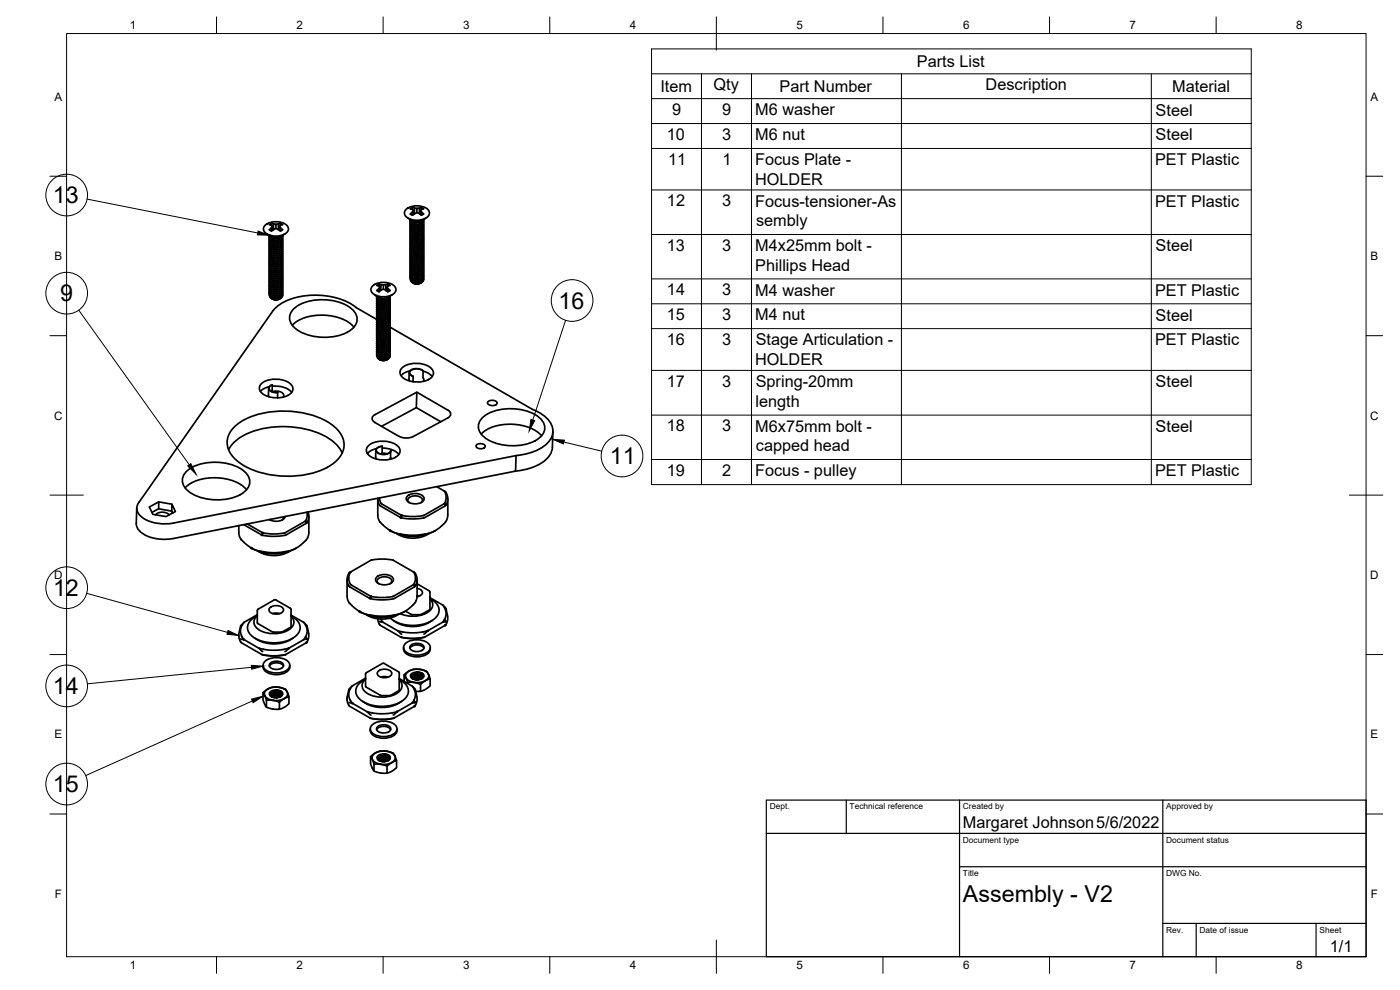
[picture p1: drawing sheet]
<svg xmlns="http://www.w3.org/2000/svg" width="420mm" height="297mm" viewBox="0 0 420 297" stroke-linecap="round" stroke-linejoin="round" font-family="sans-serif">
<!-- layer: Visible -->
<g fill="none" stroke="#000" stroke-width=".51">
<path d="M79.6 67.5a5.2 5.2 0 0 1 6.8 .5 1.82 1.82 0 0 1-1.5 2.5 5.2 5.2 0 0 1-5.6-1.1 1.42 1.42 0 0 1 .3-1.9zM80.2 70.2a3.9 3.9 0 0 0 5.3 0M80.8 70.6l.2 .4zM81.4 67.6l.3 .3M81.4 68.4l-.6 .5 .7 .4M81.5 67l.1 .8M81.7 67.9l.1 1.1M81.7 67.9l-.3 .5 .1 .9M82 79.5h1.4M82 79h1.4M82 78.4h1.4M82 77.8h1.4"/>
<path d="M82 77.2h1.4M82 76.7h1.4M82 76.1h1.4M82 75.5h1.4M82 75h1.4M82 74.4h1.4M82 73.8h1.4M82 73.2h1.4M82 72.7h1.4M82 72.1h1.4M82 71.5l.7 .1M82.1 67.2l-.1 1.7-.2-.5"/>
<path d="M82.8 67.3v1.3M82.8 67.3h-.2a1.58 1.58 0 0 0-1.8 .1l.6 .2M82.8 68.6l-.7 .2-.6 .5M83.5 67.2l.1 1.7 .3-.5M83.5 67.2l.7-.2 .6 .4-.9 .5M83.5 67.2l-.7 .1M83.9 67.9l.3 .5M83.9 67.9l-.1 1.1M84.1 67v.8M84.2 68.4l-.1 .9M84.2 68.4l.6 .5-.6 .4-1.4-.7M84.8 79.7v.5l-.3 .5-1.5 .5-1.7-.3-.5-.5 .1-.4"/>
<path d="M84.8 79.1v.6l-.3 .4-1.5 .6-1.7-.4-.4-.3v-.6M84.8 78.6v.5l-.3 .4-1.5 .6-1.7-.3-.5-.5 .1-.4M84.8 78v.5l-.3 .5-1.5 .5-1.7-.3-.5-.5 .1-.4M84.8 77.4v.5l-.3 .5-1.5 .6-1.7-.4-.4-.4v-.5M84.8 76.8v.6l-.3 .4-1.5 .6-1.7-.4-.5-.4 .1-.5M84.8 76.3v.5l-.3 .4-1.5 .6-1.7-.3-.4-.4v-.5M84.8 75.7v.5l-.3 .5-1.5 .5-1.7-.3-.4-.4v-.5M84.8 75.1v.6l-.3 .4-1.5 .6-1.2-.1-.6-.3-.4-.5 .1-.4M84.8 74.6v.5l-.3 .4-1.5 .6-1.7-.3-.4-.4v-.5M84.8 74v.5l-.3 .5-1.5 .5-1.7-.3-.4-.4v-.5M84.8 73.4v.5l-.3 .5-1.5 .6-1.7-.4-.4-.4v-.5M84.8 72.8v.6l-.3 .4-1.5 .6-1.7-.4-.4-.3v-.6"/>
<path d="M84.8 72.3v.5l-.3 .4-1.5 .6-1.2-.1-.6-.3-.4-.4 .1-.4M84.8 71.7v.5l-.3 .5-1.5 .5-1.7-.3-.4-.4v-.5M84.8 71.1v.6l-.3 .4-1.5 .6-1.2-.1-.6-.3-.4-.5 .1-.4M84.8 70.6l-.4 1-1.4 .5-1.7-.3-.4-.5v-.4M84.8 70.6a2.81 2.81 0 0 1-3.5 .7l-.5-.7M84.8 70.8l-.1 .5-.5 .5-1.4 .4-1.5-.3-.4-.4-.1-.4M84.8 71.4l-.1 .5-.5 .5-1.5 .4-1.4-.4-.4-.3-.1-.4M84.8 72l-.1 .5-.5 .4-1.5 .4-1.4-.3-.4-.3-.1-.5M84.8 72.6l-.1 .5-.5 .4-1.5 .4-1.4-.3-.4-.4-.1-.4M84.8 73.1l-.1 .5-.5 .5-1.5 .4-1.4-.3-.4-.4-.1-.4M84.8 73.7l-.5 .8-1.5 .5-1.3-.2-.6-.4-.1-.5M84.8 74.2l-.5 .9-1.5 .5-1.3-.2-.6-.4-.1-.5"/>
<path d="M84.8 74.8l-.5 .9-1.5 .5-1.3-.2-.6-.5-.1-.4M84.8 75.4l-.5 .8-1.5 .6-1.3-.3-.6-.4-.1-.4M84.8 76l-.5 .8-1.5 .5-1.3-.2-.6-.4-.1-.5M84.8 76.5l-.5 .9-1.5 .5-1.3-.2-.6-.5-.1-.4M84.8 77.2l-.1 .4-.5 .5-1.4 .4-1.3-.3-.6-.4-.1-.4M84.8 77.7l-.5 .8-1.5 .5-1.3-.2-.6-.4-.1-.5M84.8 78.2l-.5 .9-1.5 .5-1.3-.2-.6-.4-.1-.5M84.8 78.8l-.5 .9-1.5 .5-1.3-.2-.6-.5-.1-.4M84.8 79.4l-.5 .8-1.5 .6-1.3-.3-.6-.4-.1-.4M84.8 72.5v.1M84.8 77.1v.1M84.8 80h.1"/>
<path d="M121.9 62.8a5.2 5.2 0 0 1 6.8 .4 1.82 1.82 0 0 1-1.5 2.5 5.2 5.2 0 0 1-5.6-1.1 1.42 1.42 0 0 1 .3-1.8zM122.5 65.5a3.7 3.7 0 0 0 4 .7M123.1 65.9l.2 .3M123.1 65.9l.4 .6 1 .3M123.7 63.7l-.6 .5 .7 .4M123.7 62.8l.3 .4M123.7 63.7l.1 .9M123.8 62.3l.1 .7M123.8 62.3l-.7 .4 .6 .2M123.8 62.3l.6 .2M124 63.2l.1 1.1M124 63.2l-.3 .4"/>
<path d="M124.3 79.9h1.4M124.3 79.4h1.4M124.3 78.8h1.4M124.3 78.2h1.4M124.3 77.6h1.4M124.3 77.1h1.4M124.3 76.5h1.4M124.3 75.9h1.4M124.3 75.4h1.4M124.3 74.8h1.4M124.3 74.2h1.4M124.3 73.6h1.4"/>
<path d="M124.3 73.1h1.4M124.3 72.5h1.4M124.3 71.9h1.4M124.3 71.4h1.4M124.3 70.8h1.4M124.3 70.2h1.4M124.3 69.6h1.4M124.3 69.1h1.4M124.3 68.5h1.4M124.3 67.9h1.4M124.3 67.4h1.4M124.3 66.8l.7 .1"/>
<path d="M125.1 62.6v1.2M125.1 62.5l-.7-.1-.1 1.7-.2-.5M125.1 63.8l-.7 .2-.6 .6M125.8 62.4l.1 1.7 .3-.5M125.8 62.5l.7-.2-.1 .7M125.8 62.4l-.7 .1M126.5 62.3l.6 .4-.6 .2M126.5 63.6l-.3-.4-.1 1.1M126.5 63.7v.9l-1.4-.8M126.5 62.8l-.3 .4M126.5 63.7l.6 .5-.6 .4M127.1 79.5v.5l-.3 .5-1.6 .6-1.7-.4-.4-.5 .1-.4"/>
<path d="M127.1 79v.4l-.3 .5-1.6 .6-1.7-.4-.4-.5 .1-.4M127.1 78.4l-.1 .6-.3 .4-1.4 .5-1.8-.3-.4-.5 .1-.4M127.1 77.8v.4l-.3 .6-1.6 .6-1.7-.4-.4-.5 .1-.4M127.1 77.2l-.1 .7-.3 .4-1.5 .5-1.7-.4-.4-.5 .1-.4M127.1 76.7v.4l-.3 .5-1.6 .6-1.7-.3-.4-.5 .1-.5M127.1 76.1v.4l-.3 .6-1.6 .5-1.7-.3-.4-.5 .1-.4M127.1 75.5v.5l-.3 .5-1.6 .6-1.7-.4-.4-.5 .1-.4M127.1 75l-.1 .6-.3 .4-1.5 .5-1.7-.4-.4-.5 .1-.4M127.1 74.4v.4l-.3 .6-1.6 .5-1.7-.3-.4-.5 .1-.4M127.1 73.8l-.1 .7-.3 .4-1.5 .5-1.7-.4-.4-.5 .1-.4M127.1 73.2v.5l-.3 .5-1.6 .6-1.7-.4-.4-.5 .1-.4M127.1 72.7l-.1 .6-.3 .4-1.5 .5-1.7-.3-.4-.6 .1-.4"/>
<path d="M127.1 72.1l-.3 .9-1.6 .6-1.7-.3-.4-.5 .1-.4M127.1 71.5l-.3 .9-1.6 .7-1.7-.4-.4-.5 .1-.4M127.1 71l-.3 .9-1.6 .6-1.7-.4-.4-.5 .1-.4M127.1 70.4l-.1 .6-.3 .4-1.5 .5-1.7-.3-.4-.5 .1-.4M127.1 69.8l-.3 .9-1.6 .7-1.7-.4-.4-.5 .1-.4M127.1 69.2l-.1 .7-.3 .4-1.5 .5-1.7-.4-.4-.5 .1-.4M127.1 68.7l-.3 .9-1.6 .6-1.7-.3-.4-.6 .1-.4M127.1 68.1l-.3 .9-1.6 .6-1.7-.3-.4-.5 .1-.4M127.1 67.5l-.3 .9-1.6 .7-1.7-.4-.3-.4v-.5M127.1 67v.5l-.4 .5-1.5 .5-1.7-.4-.4-.5 .1-.4M127.1 66.4l-.3 .9-1.6 .6-1.7-.3-.3-.4v-.5M127.1 65.9l-.1 .6-.4 .4-1.4 .5-1.7-.4-.3-.4v-.5"/>
<path d="M127.1 65.8a2.23 2.23 0 0 1-2.6 1M127.1 66.1l-.2 .6-.5 .4-1.1 .3-1.6-.2-.5-.5-.1-.4M127.1 66.6l-.4 .9-1.4 .5-1.6-.3-.4-.3-.2-.5M127.1 67.2l-.4 .9-1.4 .5-1.6-.3-.4-.3-.2-.5M127.1 67.8l-.4 .9-1.4 .4-1.6-.2-.4-.4-.2-.4M127.1 68.4l-.4 .8-1.4 .5-1.6-.2-.5-.5-.1-.4M127.1 68.9l-.4 .9-1.4 .5-1.6-.3-.5-.5-.1-.3M127.1 69.5l-.4 .9-1.4 .5-1.6-.3-.5-.5-.1-.3M127.1 70.1l-.4 .8-1.4 .5-1.6-.2-.5-.5-.1-.4M127.1 70.7l-.4 .8-1.4 .5-1.6-.3-.4-.3-.2-.5M127.1 71.2l-.4 .9-1.4 .5-1.6-.3-.4-.3-.2-.5M127.1 71.8l-.4 .9-1.4 .4-1.6-.2-.4-.4-.2-.4"/>
<path d="M127.1 72.4l-.4 .8-1.4 .5-1.6-.2-.5-.5-.1-.4M127.1 72.9l-.4 .9-1.4 .5-1.6-.3-.5-.5-.1-.3M127.1 73.6l-.4 .8-1.4 .5-1.6-.3-.5-.5-.1-.3M127.1 74.1l-.4 .8-1.4 .5-1.6-.2-.5-.5-.1-.4M127.1 74.6l-.4 .9-1.4 .5-1.6-.3-.4-.3-.2-.5M127.1 75.2l-.4 .9-1.4 .5-1.6-.3-.4-.3-.2-.5M127.1 75.8l-.4 .9-1.4 .4-1.6-.2-.4-.4-.2-.4M127.1 76.4l-.4 .8-1.4 .5-1.6-.2-.5-.5-.1-.4M127.1 76.9l-.4 .9-1.4 .5-1.6-.3-.5-.5-.1-.3M127.1 77.5l-.4 .9-1.4 .5-1.6-.3-.5-.5-.1-.3M127.1 78.1l-.2 .6-.4 .4-1.6 .3-1.2-.2-.4-.4-.2-.5M127.1 78.6l-.4 .9-1.4 .5-1.6-.3-.4-.3-.2-.5"/>
<path d="M127.1 79.2l-.2 .6-.4 .4-1.5 .4-1.3-.3-.4-.3-.2-.5M127.1 79.8l-.2 .6-.4 .4-1.5 .4-1.3-.3-.5-.5-.1-.3M127.1 66.1h.1M127.1 70.6v.1M127.1 73.5v.1M127.1 78.1h.1M127.8 65.5l-1.3 .7M80.9 88.7l.1 .4 .4 .4 1.4 .3M81.4 89.5l.3 .1M81.7 89.7l.9 .2M82 89.2h1.4M82 88.7h1.4"/>
<path d="M82 88.1h1.4M82 87.5h1.4M82 87h1.4M82 86.4h1.4M82 85.8h1.4M82 85.2h1.4M82 84.7h1.4M82 84.1h1.4M82 83.5h1.4M82 83h1.4M82 82.4h1.4M82 81.8h1.4"/>
<path d="M82 81.2h1.4M82 80.7h1.4M82 80.1h1.4M82 93.1l-40.3 57.6a3.2 3.2 0 0 0 1.6 5 13.2 13.2 0 0 0 8.8 1.2M82 93.1a16.7 16.7 0 0 1 13.1-4.5 19.8 19.8 0 0 1 11.8 3.7l6.2 3.6M83.9 89.6l-.9 .3-1.3-.2M84.1 89.6l-1.5 .3 1-.1M84.2 89.5l-1.4 .4-1.1-.3M84.2 89.5l-1.4 .3M84.8 87.7v.4l-.3 .6-1.5 .5-1.7-.2-.4-.5v-.5M84.8 87.1v.6l-.3 .4-1.5 .6-1.7-.4-.5-.4 .1-.5M84.8 86.6v.5l-.3 .4-1.5 .6-1.7-.3-.5-.5 .1-.4"/>
<path d="M84.8 86v.5l-.3 .5-1.5 .5-1.7-.3-.5-.5 .1-.4M84.8 85.4v.5l-.3 .5-1.5 .6-1.7-.4-.5-.4 .1-.5M84.8 84.8v.6l-.3 .4-1.5 .6-1.7-.4-.5-.4 .1-.5M84.8 84.3v.5l-.3 .4-1.5 .6-1.7-.3-.5-.5 .1-.4M84.8 83.7v.5l-.3 .5-1.5 .5-1.7-.3-.5-.5 .1-.4M84.8 83.1v.6l-.3 .4-1.5 .6-1.7-.4-.5-.4 .1-.5M84.8 82.6v.5l-.3 .4-1.5 .6-1.7-.3-.5-.5 .1-.4M84.8 82v.5l-.3 .5-1.5 .5-1.7-.3-.5-.5 .1-.4M84.8 81.4v.5l-.3 .5-1.5 .6-1.7-.4-.5-.4 .1-.5M84.8 80.8v.6l-.3 .4-1.5 .6-1.7-.4-.5-.4 .1-.5M84.8 80.3v.5l-.3 .4-1.5 .6-1.6-.3-.6-.5 .1-.4M84.8 88.3v.5l-.5 .6-1.5 .4"/>
<path d="M84.8 80l-.1 .5-.5 .4-1.4 .4-1.3-.2-.6-.4-.1-.5M84.8 80.5l-.5 .9-1.5 .5-1.3-.2-.6-.5-.1-.4M84.8 81.1l-.4 .8-1.6 .6-1.3-.3-.6-.4-.1-.4M84.8 81.7l-.5 .8-1.5 .5-1.3-.2-.6-.4-.1-.5M84.8 82.2l-.4 .9-1.6 .5-1.3-.2-.6-.4-.1-.5M84.8 82.8l-.5 .9-1.5 .5-1.3-.2-.6-.5-.1-.4M84.8 83.4l-.5 .9-1.5 .5-1.3-.3-.6-.4-.1-.4M84.8 84l-.4 .8-1.6 .5-1.3-.2-.6-.4-.1-.5M84.8 84.6l-.1 .5-.5 .4-1.4 .4-1.6-.4-.4-.7M84.8 85.1l-.4 .8-1.6 .6-1.6-.4-.4-.7M84.8 85.7l-.4 .8-1.6 .5-1.6-.3-.4-.8M84.8 86.2l-.4 .9-1.6 .5-1.6-.4-.4-.7"/>
<path d="M84.8 86.8l-.4 .8-1.6 .6-1.3-.2-.6-.5-.1-.4M84.8 87.4l-.4 .8-1.6 .6-1.3-.3-.6-.4-.1-.4M84.8 88l-.4 .8-1.6 .5-1.3-.2-.6-.4-.1-.5M84.8 88.5l-.1 .6-.5 .4M84.8 84.5v.1M87.7 97.6a13.8 13.8 0 0 1 12.8-2.6l2 .6 1.8 .9 1.9 1.7M88.1 92.7a14.4 14.4 0 0 1 12.8-2.3 7.5 7.5 0 0 1 6.3 5 4.5 4.5 0 0 1-3 4.3 16.1 16.1 0 0 1-15.3-.9 3.7 3.7 0 0 1-.8-6.1zM111.9 85.7a5.2 5.2 0 0 1 6.7 .5 1.82 1.82 0 0 1-1.5 2.5 5.2 5.2 0 0 1-5.6-1.1 1.42 1.42 0 0 1 .4-1.9zM112.4 88.4a3.7 3.7 0 0 0 4.1 .7M113.1 88.8l.6 .8a2.86 2.86 0 0 0 3.4-.8l-.1 .5-.5 .6-1.4 .4-1.6-.3-.4-.4v-.5M113.1 90.5h.1M113.1 95v.1"/>
<path d="M113.1 97.9h.1M113.1 88.8l.1 .4M113.1 88.8l.2 .4M113.7 86.6v.9M113.7 85.2l.1 .8M113.7 85.2l-.6 .4 .6 .2 .3 .3M113.7 85.3l.7 .1M114 86.2l.1 1M114 86.1l-.9 1.1 .6 .4M114.2 99.5h1.4M114.2 98.9h1.4M114.2 98.3h1.4"/>
<path d="M114.2 97.8h1.4M114.2 97.2h1.4M114.2 96.6h1.4M114.2 96h1.4M114.2 95.5h1.4M114.2 94.9h1.4M114.2 94.3h1.4M114.2 93.8h1.4M114.2 93.2h1.4M114.2 92.6h1.4M114.2 92h1.4M114.2 91.5h1.4"/>
<path d="M114.2 90.9h1.4M114.2 90.3h1.4M114.2 89.8h.7M114.4 87l-.7 .6M115.1 85.5l-.7-.1-.1 1.7-.3-.5M115.1 86.8l-.7 .2M115.8 85.4v1.7l.3-.5M115.8 85.4l.6-.1-.1 .7M115.8 85.4l-.7 .1v1.3M116.2 86.2l-.2 1M116.2 86.1l.9 1.1-.7 .4M116.4 85.2l.7 .4-.9 .5"/>
<path d="M116.4 86.6v1l-1.3-.8M117 99.6v.6l-.3 .4-1.6 .6-1.6-.3-.4-.5v-.5M117 99.1v.5l-.3 .5-1.6 .5-1.6-.3-.4-.5v-.5M117 98.5v.5l-.3 .5-1.6 .5-1.6-.3-.4-.4v-.5M117 97.9v.6l-.3 .4-1.6 .6-1.6-.3-.4-.5v-.5M117 97.4v.5l-.3 .4-1.6 .6-1.6-.3-.4-.5v-.5M117 96.8v.5l-.3 .5-1.6 .5-1.6-.3-.4-.5v-.4M117 96.2v.6l-.3 .4-1.6 .6-1.6-.4-.4-.4v-.5M117 95.6v.6l-.3 .4-1.6 .6-1.6-.3-.4-.5v-.5M117 95.1v.5l-.3 .5-1.6 .5-1.6-.3-.4-.5v-.5M117 94.5v.5l-.3 .5-1.6 .5-1.6-.3-.4-.4v-.5M117 93.9v.6l-.3 .4-1.6 .6-1.6-.3-.4-.5v-.5"/>
<path d="M117 93.4v.5l-.3 .4-1.6 .6-1.6-.3-.4-.5v-.5M117 92.8v.5l-.3 .5-1.6 .5-1.6-.3-.4-.5v-.4M117 92.2v.6l-.3 .4-1.6 .6-1.6-.4-.4-.4v-.5M117 91.6v.6l-.3 .4-1.6 .6-1.6-.3-.4-.5v-.5M117 91.1v.5l-.3 .5-1.6 .5-1.6-.3-.4-.5v-.5M117 90.5v.5l-.3 .5-1.6 .5-1.6-.3-.4-.4v-.5M117 89.9v.6l-.3 .4-1.6 .6-1.6-.3-.4-.5v-.5M117 89.4v.5l-.3 .4-1.6 .6-1.6-.3-.4-.4v-.6M117.1 89l-.6 .9-1.3 .5-1.6-.3-.4-.3-.1-.5M117.1 89.6l-.6 .9-1.3 .5-1.6-.3-.4-.3-.1-.5M117.1 90.2l-.6 .9-1.3 .4-1.6-.2-.5-.8M117.1 90.8l-.6 .9-1.4 .4-1.5-.3-.4-.2-.1-.6"/>
<path d="M117.1 91.3l-.6 .9-1.4 .5-1.5-.3-.4-.3-.1-.5M117.1 91.9l-.6 .9-1.4 .4-1.5-.2-.4-.3-.1-.5M117.1 92.5l-.6 .9-1.3 .4-1.6-.2-.4-.3-.1-.6M117.1 93l-.6 .9-1.4 .5-1.5-.3-.4-.3-.1-.5M117.1 93.7l-.6 .8-1.3 .5-1.6-.3-.4-.3-.1-.5M117.1 94.2l-.6 .9-1.3 .4-1.6-.2-.4-.3-.1-.5M117.1 94.7l-.6 1-1.3 .4-1.6-.3-.5-.7M117.1 95.3l-.6 .9-1.2 .5-1.7-.3-.4-.3-.1-.5M117.1 95.9l-.6 .9-1.3 .4-1.6-.2-.4-.3-.1-.5M117.1 96.5l-.6 .9-1.2 .4-1.7-.2-.4-.3-.1-.6M117.1 97l-.6 .9-1.2 .5-1.7-.3-.4-.3-.1-.5M117.1 97.6l-.6 .9-1.2 .5-1.7-.3-.5-.8"/>
<path d="M117.1 98.2l-.6 .9-1.2 .4-1.7-.2-.4-.3-.1-.5M117.1 98.7l-.6 1-1.2 .4-1.7-.2-.4-.3-.1-.6M117.1 99.3l-.5 .9-1.3 .5-1.7-.3-.4-.3-.1-.5M117.1 99.9l-.6 .9-1.2 .4-1.7-.2-.4-.3-.1-.5M117.1 98.2l42.7 24.6a8.5 8.5 0 0 1 6.1 6.4 6.4 6.4 0 0 1-4 5.5l-3.2 1.3-3.8 .7M117.1 90.7v.1M117.1 93.6v.1M117.1 98.2h.1M117.7 88.4l-1.2 .7M123.2 83.9l.5 .9 1.4 .3M123.7 84.8l.3 .1M124 84.9l.9 .3"/>
<path d="M124 84.9l.9 .3 1.3-.2M124.3 84.5h1.4M124.3 83.9h1.4M124.3 83.4h1.4M124.3 82.8h1.4M124.3 82.2h1.4M124.3 81.6h1.4M124.3 81.1h1.4M124.3 80.5h1.4M125.9 85l-1 .2M126.3 84.9h-.1M126.4 84.8l-1.5 .4"/>
<path d="M126.5 84.7l-1.4 .4M127.1 83v.4l-.4 .6-1.5 .5-1.7-.4-.3-.4v-.5M127.1 82.4v.4l-.3 .6-1.6 .5-1.7-.3-.4-.5 .1-.4M127.1 81.8v.4l-.3 .6-1.6 .6-1.7-.4-.4-.5 .1-.4M127.1 81.2v.5l-.3 .5-1.6 .6-1.7-.4-.4-.5 .1-.4M127.1 80.7v.4l-.3 .5-1.6 .6-1.7-.3-.4-.5 .1-.5M127.1 80.1v.4l-.3 .6-1.6 .5-1.7-.3-.4-.5 .1-.4M127.1 83.5l-.1 .7-.4 .4-1.5 .5M127.1 83.8l-.2 .6-.6 .5-1 .2-1.3-.2M127.1 80.4l-.2 .5-.4 .5-1.5 .3-1.3-.2-.5-.5-.1-.4M127.1 81l-.2 .6-.4 .3-1.5 .4-1.3-.3-.5-.5-.1-.3M127.1 81.5l-.2 .6-.4 .4-1.5 .4-1.3-.3-.5-.5-.1-.3"/>
<path d="M127.1 82.1l-.2 .6-.4 .4-1.5 .3-1.3-.2-.4-.4-.2-.5M127.1 82.6l-.2 .6-.4 .4-1.5 .4-1.3-.3-.4-.3-.2-.5M127.1 83.2l-.2 .6-.4 .4-1.5 .4-1.3-.3-.5-.4-.1-.4M127.1 80.9v.1M78.7 114.9a7.4 7.4 0 0 1 8.9 .7 1.98 1.98 0 0 1-1.2 3 7.5 7.5 0 0 1-8.2-1.1 1.78 1.78 0 0 1 .5-2.6zM80.6 118.6l.1 .5M80.6 116.5v2.1M80.8 116l-1.6 .6-1 .9M81.7 117.5a2.9 2.9 0 0 1 3.5 1l-.2 .7M81.7 115.9a6.6 6.6 0 0 1 5.8 1.8M81.7 115.5v2M81.7 115.5a1.08 1.08 0 0 0-1.1 1.1 1.08 1.08 0 0 0 1.2 1l1.5 .2"/>
<path d="M81.7 115.4a1.08 1.08 0 0 0-1 1.2 1.08 1.08 0 0 0 1.2 1l1.5 .2M83.3 117.8v1.6M113.1 102.5h.1M113.2 106.9l.4 .8 1.4 .3M113.7 107.7l.2 .2M114 107.9l.8 .2M114 107.9l.8 .3 1.3-.3M114.2 107.5h1.4M114.2 106.9h1.4M114.2 106.3h1.4M114.2 105.8h1.4M114.2 105.2h1.4"/>
<path d="M114.2 104.6h1.4M114.2 104h1.4M114.2 103.5h1.4M114.2 102.9h1.4M114.2 102.3h1.4M114.2 101.8h1.4M114.2 101.2h1.4M114.2 100.6h1.4M114.2 100h1.4M115.8 108l-1 .1M116.2 107.9h-.1M116.3 107.8l-1.5 .3"/>
<path d="M116.5 107.7l-1.4 .3M117 105.9v.5l-.4 .6-1.4 .5-1.7-.4-.4-.4v-.5M117 105.4v.5l-.3 .4-1.6 .6-1.6-.3-.4-.5v-.5M117 104.8v.5l-.3 .5-1.6 .5-1.6-.3-.4-.5v-.4M117 104.2v.6l-.3 .4-1.6 .6-1.6-.4-.4-.4v-.5M117 103.6v.6l-.3 .4-1.6 .6-1.6-.3-.4-.5v-.5M117 103.1v.5l-.3 .5-1.6 .5-1.6-.3-.4-.5v-.5M117 102.5v.5l-.3 .5-1.6 .5-1.6-.3-.4-.4v-.5M117 101.9v.6l-.3 .4-1.6 .6-1.6-.3-.4-.5v-.5M117 101.4v.5l-.3 .4-1.6 .6-1.6-.3-.4-.5v-.5M117 100.8v.5l-.3 .5-1.6 .5-1.6-.3-.4-.5v-.4M117 100.2v.6l-.3 .4-1.6 .6-1.6-.4-.4-.4v-.5"/>
<path d="M117 106.5v.5l-.4 .5-1.6 .5M117.1 106.8l-.3 .6-.7 .5-.8 .2-1.4-.2M117.1 100.5l-.6 .9-1.2 .4-1.7-.2-.4-.3-.1-.6M117.1 101.1l-.6 .8-1.2 .5-1.7-.3-.4-.3-.1-.5M117.1 101.6l-.6 .9-1.2 .5-1.7-.3-.4-.3-.1-.5M117.1 102.2l-.5 .8-1.3 .5-1.7-.2-.5-.8M117.1 102.8l-.5 .8-1.3 .5-1.7-.2-.4-.3-.1-.6M117.1 103.3l-.5 .9-1.3 .5-1.7-.3-.4-.3-.1-.5M117.1 103.9l-.5 .9-1.3 .4-1.7-.2-.4-.3-.1-.5M117.1 104.5l-.5 .8-1.3 .5-1.7-.2-.4-.3-.1-.6M117.1 105l-.5 .9-1.3 .5-1.7-.3-.4-.3-.1-.5M117.1 105.7l-.5 .8-1.3 .5-1.7-.3-.4-.3-.1-.5"/>
<path d="M117.1 106.2l-.5 .8-1.3 .5-1.7-.2-.4-.3-.1-.5M117.1 101v.1M117.1 105.6v.1M120.9 110.2a7.3 7.3 0 0 1 8.8 .7 1.99 1.99 0 0 1-1.1 3 7.5 7.5 0 0 1-8.2-1.1 1.78 1.78 0 0 1 .5-2.6zM122.7 113.8l.2 .5M122.8 111.8l-.1 2.1M123 111.3a3.2 3.2 0 0 1 4 0 2.94 2.94 0 0 0-4 .3 1.12 1.12 0 0 0 1 1.3l-.5-.2a.95 .95 0 0 1-.5-1.4zM123 111.3l-1.6 .5-1 .9M124 112.9v1.6M125.1 117.7l-.2 4.6-10.4 5.6M127 111.3l.1 3.1M127 111.4l1.6 .6 1.1 1"/>
<path d="M68.6 134.9a14.5 14.5 0 0 1 10.7-6.4 26.9 26.9 0 0 1 20.7 4 8.9 8.9 0 0 1 2.7 3.5M70 128.4a21.2 21.2 0 0 1 15.7-5.1 23.8 23.8 0 0 1 14.8 4.8 6.4 6.4 0 0 1 0 10.6 25.2 25.2 0 0 1-19.8 3.7 18.2 18.2 0 0 1-11.4-6.2 6 6 0 0 1 .7-7.8zM110.8 133.5a7.4 7.4 0 0 1 8.9 .7 2 2 0 0 1-1.1 3.1 7.5 7.5 0 0 1-8.3-1.1 1.79 1.79 0 0 1 .5-2.7zM112.5 126.8a1.21 1.21 0 0 1-.8-1.2 1.21 1.21 0 0 1 .8-1.2l12.6-6.7 9.3 5.3a1.23 1.23 0 0 1 .9 1.2 1.23 1.23 0 0 1-.9 1.2l-10.4 5.6-1.8 .4-1.3-.1-1.2-.4-7.2-4.1M112.8 135.1v2.1l.2 .5M113 134.6l-1.7 .6-1 .9M114.7 134.4a6.1 6.1 0 0 1 5 2M114.7 133.9v2.1l1.5 .2M114.7 133.9l-1 .2a1.06 1.06 0 0 0-.9 1.2 1.06 1.06 0 0 0 1.2 .9 2.48 2.48 0 0 0 3.3-1M114.7 133.9a1.69 1.69 0 0 0-1.8 1.3 2.67 2.67 0 0 0 4.4 0M117.2 137.3l-.2 .5M117.2 137.2v.1"/>
<path d="M117.3 135.2l-.1 2.1M124.9 122.3l7.4 4.2M143 133.6a1.75 1.75 0 0 1 2.6 .3 1.62 1.62 0 0 1-2.7-.1zM144.4 130.2a13.6 13.6 0 0 1 12.5-2.5l2 .6 1.7 .9 1.9 1.6M144.7 125.4a14.1 14.1 0 0 1 12.6-2.3 7.4 7.4 0 0 1 6.2 4.9 4.5 4.5 0 0 1-2.9 4.3 15.8 15.8 0 0 1-15.1-1 3.7 3.7 0 0 1-.8-5.9zM146.5 120.5a1.97 1.97 0 0 1 2.7 .3 1.63 1.63 0 0 1-2.7 .4zM154.9 136.7l-.2 4.7-102.8 20.2M154.9 136.7l-102.8 20.2M165.9 129.5l-.1 4.6a7.4 7.4 0 0 1-5.4 5.9l-2.6 .9-3.1 .4M40.9 157.1a4.6 4.6 0 0 0 3.5 3.8 13.8 13.8 0 0 0 7.6 .7M41 152.4l-.1 4.7M46.7 154.5a3 3 0 0 1 4.1 0"/>
<path d="M47.6 152.7l-2 1M47.6 150.6l-2.8 1.5 1.1 2.2 3.9 .7 2.8-1.5-1-2.2-.1 2.1 .3 .5M51.6 151.3l-4-.7v2.1l3.9 .7M55.5 146.4a13.8 13.8 0 0 1 12.8-2.6l2 .6 1.8 .9 1.9 1.6M55.9 141.5a14.3 14.3 0 0 1 12.8-2.3 7.5 7.5 0 0 1 6.2 4.9 4.5 4.5 0 0 1-2.9 4.4 16 16 0 0 1-15.3-1 3.8 3.8 0 0 1-.8-6zM71.7 157.7l.1 3.2 .5 .9 .7 .7a9.2 9.2 0 0 0 4.3 2.7l3.8 .6h2.1l3.3-.4 2.3-.9M73.2 157.4l5.3 3.1M74.2 157.2l4.6 2.7M78.8 159.9l-.3 .6M78.8 159.8l.1 .1a15.9 15.9 0 0 0 6.5 0M78.9 159.9l-.3 .6M81 155.9l.2 .2"/>
<path d="M85.1 155.1l-.1 .5-.4 .5M85.6 155a3 3 0 0 1-3.9 1.3l-.8-.4M91.5 156.4l-6.1 3.5M92.1 153.7v1.6l-.5 1.1M92.1 156.8v.1M92.5 153.6l.1 1.8-.5 1.4-.3-.4 .3 .5-6.2 3.6-3.7 .4-3.6-.4M92.7 154.9v5.3l-.5 1.4-.8 .9M113.4 149.6v5.3l.8 1.9M113.4 149.5l.1 1.2 .5 1 6.2 3.5M113.9 149.4l.6 1.8M114.2 156.8l.7 .7M114.5 151.2l6 3.4-.3 .6"/>
<path d="M114.9 157.5l2.2 1.7M117.1 159.2l1.4 .7 1.7 .3M120.2 155.2l.1 .1M120.5 154.6h.1M120.6 154.7l-.3 .6M122.3 148.9a3.7 3.7 0 0 1 4.9 .3 1.62 1.62 0 0 1-1.7 1.9 2.87 2.87 0 0 1-3.6-1.5zM122.9 150.8l-.5-.5 .1-.7 .7-.5 1-.3 1.3 .1 .9 .4 .4 .8-.5 .7M130.5 159.3a14.8 14.8 0 0 1-13.1 0M130.5 159.3l-1.7 .7-3.5 .6h-2.5l-2.6-.4M131 146l2.2 1.3M133.2 147.3l.2 .1M133.4 147.4a3.3 3.3 0 0 1-.2 3.8l-6 3.5a16.6 16.6 0 0 1-6.6 0"/>
<path d="M133.4 147.4l.6 .7 .4 1.5-.6 2-.3-.4 .3 .5-.2 .1-6.3 3.6-3.6 .3-3.4-.4M133.8 151.6v.1M134.4 149.6v4.9l-.2 1.3-1.1 1.4-2.6 2.1M75.7 164.6l2.1 .8 2.1 .5M77.3 165.3a9.2 9.2 0 0 0 9.8 0M78.5 160.5h.1M78.5 165.6l3.2 .6 2.2-.1 2-.5M91.4 162.5l-1.3 1.1a12.9 12.9 0 0 1-10.2 2.3M104.2 173.9v5.1l.2 1.2 .4 .7 1.3 1.2 1.8 1.4M104.7 172l-.5 2 .6 1.9 6.2 3.6M105.1 171.8l-.4 .2M105.2 171.6l-.5 .4"/>
<path d="M105.2 171.7a3.3 3.3 0 0 0 .1 3.8M105.3 171.6l-.1 .1M105.3 171.6l-.2 .1M105.3 175.5l6 3.4-.3 .6M111 179.5l.1 .1M111.3 168.1l-6 3.5M111.5 168l-.2 .1M111.5 168a15.6 15.6 0 0 1 6.5 .1l6.2 3.6M113 173.2a3.7 3.7 0 0 1 5 .3 1.62 1.62 0 0 1-1.7 1.9 2.87 2.87 0 0 1-3.6-1.5zM113.7 175.1l-.5-.6 .2-.7 .7-.5 1-.2 1.4 .1 .9 .6 .2 .7-.5 .6M117.8 179a16.1 16.1 0 0 1-6.4-.1l-.3 .7M119 160.1a9.2 9.2 0 0 0 9.8 0"/>
<path d="M120.2 160.4l3.2 .5 2.2-.1 2-.4M124 175.5l-6.2 3.5M124 171.6l.2 .1M124.2 171.7a3.3 3.3 0 0 1-.2 3.8M124.2 171.7l.6 .7 .4 1.5-.6 1.9-.4-.4 .2 .7-6.4 3.6-3.7 .3-3.2-.4M124.6 175.8l-.1 .1M125.2 178.8l-.5 1.8-.8 .9M125.2 178.8l.5 .1M125.2 173.9v4.9M125.2 175.2l3.6 2.1M125.2 176.5l.5 .2a1.1 1.1 0 0 1 1.1 1.1 1.1 1.1 0 0 1-1.1 1.1l-.5 .1M128.8 177.3l.2 .4-.1 5.3"/>
<path d="M129 179.6l2 1.6 .8 1.8-.1 .8-.5 1.1-.8 .8-1.2 .8-2.7 .9-3.7 .2-3.3-.7-2.4-1.5M129 179.3l3.8 2.2M129 179.7a2.57 2.57 0 0 1-1.2 4.4 9.6 9.6 0 0 1-7.7 0M72.2 191.7l1.1 .2-.9-1.4-.2-1.4 .3-1.3 .8-1.1-1.1 1.1-.6 2.7 .3 1.4 .5 .9M72.5 192.9l6 3.4M73.3 191.9l4.4 2.6M76.3 191.4a10.3 10.3 0 0 0 11.7 0M77.2 184.7l-1.7 1.1-1 1.3-.2 1.3 .4 1.5 .8 .9 1.9 1.1 2.3 .7 2.2 .3 2.7-.2 1.9-.6 1.8-.9 1.3-1.3 .5-1.4-.2-1.3-.8-1.1-1.7-1.3M77.2 184.4l-3.9 2.3M77.2 184.7a2.54 2.54 0 0 0-.9 2.5 2.54 2.54 0 0 0 1.8 2 9 9 0 0 0 9.3-.8 2.27 2.27 0 0 0 0-3.5M77.7 194.5l.8 .7M77.7 194.5l1.3 .3"/>
<path d="M78.5 195.3l.3 .2M79 199.6a2.85 2.85 0 0 0 3.2 2.8 4.5 4.5 0 0 0 4.7-1.8l.1-1M79 194.8l3.9 .3 3.8-.6-1.2 1M79.6 198.4a5.6 5.6 0 0 1 7.2 .5 1.95 1.95 0 0 1-1.6 2.7 5.6 5.6 0 0 1-6-1.2 1.51 1.51 0 0 1 .4-2zM80.9 199.9a2.73 2.73 0 0 1 4.2 0M81 182.3a2.96 2.96 0 0 1 4 .4 1.38 1.38 0 0 1-1.5 1.5l-1.7-.1a1.06 1.06 0 0 1-1-.6 1.06 1.06 0 0 1 .2-1.2zM81 199.1a2.83 2.83 0 0 1 4.1 .3 1.92 1.92 0 0 1-2.7 1.4 1.23 1.23 0 0 1-1.2-.4 1.23 1.23 0 0 1-.2-1.3zM81.7 189.6h.4M81.8 184.1l.7-.2 1.5 .2M84.8 189.6l-2.8 .1M85.9 196.3l-3.1 .5-4.2-.4a14.2 14.2 0 0 0 7.2 0M87.4 188l-2.6 1.6"/>
<path d="M87.4 188l-.2-5.4-4.7-2.7-5 2.9-.3 .4 .1 3.8 4.4 2.6M87.4 184.6l3.7 2.1M91.1 191.9l-4.4 2.6M91.7 191.1l.4-1.2 .1-.9-.5-1.5-.6-.8 1.1 1.2 .4 2.2 .1 1-.5 1.5-6.3 3.7M91.7 191.1l-.6 .8M91.9 191.3l.2 .4M92.1 191.8l-1 .1M107.9 183.5l2.6 1M108.2 183.6a15.2 15.2 0 0 0 10.6 1M109.8 184.3a9.2 9.2 0 0 0 9.3 .3M110.5 184.5l2.7 .3h2.9l3.5-.5 1.7-.7-2.6 1M111 184.7l3.1 .5 2.2-.1 2-.4"/>
<path d="M113.4 185.7l.2 1 .5 .9M114.2 187.6l6 3.5 4.4 .4 2.9-.4M114.3 185.7l.6 1-1-.3M114.9 186.7l4.5 2.6M118 186.1a10.2 10.2 0 0 0 11.7 0M119.4 189.2l1.1 1.1M119.4 189.2l3.7 .7 2.6-.1 2.7-.5-1.2 1M119.5 184.3l-.4 .3M120.3 191.1l.2 .1M121.1 194.3a2.85 2.85 0 0 0 3.2 2.7 4.5 4.5 0 0 0 4.8-1.8v-.9M121.7 183.4a4.9 4.9 0 0 0 4.5 1M121.7 193a5.6 5.6 0 0 1 7.2 .5 1.95 1.95 0 0 1-1.6 2.7 5.6 5.6 0 0 1-6-1.2 1.51 1.51 0 0 1 .4-2z"/>
<path d="M123 194.5a2.73 2.73 0 0 1 4.2 0M123.2 193.7a2.83 2.83 0 0 1 4 .4 1.92 1.92 0 0 1-2.6 1.4 1.23 1.23 0 0 1-1.3-.5 1.23 1.23 0 0 1-.1-1.3zM123.9 181.5l-2.6 2.1M127.5 191.1a14.8 14.8 0 0 1-7 .1M128.9 183l-2.7 1.4M132.8 186.7l-4.4 2.6M132.8 181.5l.8 .8M132.8 181.5l.6 .8M133.4 182.3l.4 .9 .1 1.1-.3 1.2-.8 1.2 .8-.1M133.6 186.1l.2 .3M133.6 182.3l.2 .3M133.8 182.6l.6 3-.6 1.9-6.2 3.6"/>
<path d="M133.8 186.4l-.2 .2M133.8 182.6h.1M133.8 186.4v.1M78.9 207.8l.5 .9M79.4 208.7l.2 .4a.88 .88 0 0 0 1.3 .9l1 .1M79.5 208.7l.9 .9 1.5 .5M79.5 208.7a2.22 2.22 0 0 1 2.4-2.5 3.7 3.7 0 0 1 4.4 1.9 3.1 3.1 0 0 1-3.8 2.1l-.6-.1M80 210.1v2.1M81.6 208.9l1.4-.3 1 .5-1.2-.4zM82 208.8h1.4M82 208.2h1.4M82.1 209.3h1.2"/>
<path d="M82.4 209.3h.7M82.4 209.3h.6M82.8 207l1.5 .8 .1 .6-.2 .6 .6-.7-.6-.9M82.8 207l1.3 .3 .6 .6M82.9 207l-1.1 .2a1.04 1.04 0 0 0-1 1.1 1.04 1.04 0 0 0 1.3 .9h1.6a.99 .99 0 0 0 1-.7 .99 .99 0 0 0-.4-1.1M82.9 207l1.4 .4M83.5 207.7h-1.8M83.9 210.7l1.5-1.1 1.3-.6v2.1l-1.3 1.1-1.5 .6M84.1 208l-1.1-.4-1.2 .1-.7 .6 .4 .7M84.1 208l.3 .6M84.1 208l.3 .7M84.3 208.8l-.5-.5-.9-.2-1.1 .1-.5 .6 .6-.5 1-.2 1 .4 .4 .4"/>
<path d="M86.7 209l-.7-1.8a3.7 3.7 0 0 0-2.7-1l-2.2 .2-2.2 1.4v2.1l.8 1.8a3.9 3.9 0 0 0 2.9 1.1h1.3v-2.1l-2-.6M104.7 211.7l.2 .2M104.7 206.9l-.6 2.6 .2 1.1 .4 1.1M104.7 206.9h.1M104.9 211.9l6.2 3.5 4.3 .4 2.9-.4a13.5 13.5 0 0 1-7.2 0M105.7 211l4.5 2.5M105.8 205.8l-1.1 1.1M108.8 210.4a10.2 10.2 0 0 0 11.7 0M109.7 203.5l-4 2.3-.4 .5-.6 1.4v.9l.3 1.2 .7 1.2-1-.3M109.7 203.7l-1.7 1.2-1 1.4-.2 1.2 .4 1.3 1 1.2 1.6 1 2.2 .7 2.1 .2 2.5-.1 2.4-.6 1.6-.8 1.4-1.3 .6-1.4-.3-1.5-.8-1.2-1.7-1.1M109.7 203.8a2.54 2.54 0 0 0-1 2.5 2.54 2.54 0 0 0 1.9 2 9 9 0 0 0 9.3-.8 2.27 2.27 0 0 0-.1-3.5M109.9 206.1l4.4 2.6 3-.1"/>
<path d="M109.9 206.1l-.1-4.2 5.3-2.9 4.7 2.8v5.3l-2.5 1.5M110.2 213.5l.8 .8M110.2 213.5l1.3 .4M111 214.3l.3 .3M111.1 218.7a2.85 2.85 0 0 0 3.2 2.7 4.5 4.5 0 0 0 4.8-1.8v-.9M111.5 213.9l4 .3 3.7-.7-1.2 1.1M111.7 217.5a5.6 5.6 0 0 1 7.2 .4 1.95 1.95 0 0 1-1.6 2.7 5.6 5.6 0 0 1-6-1.2 1.51 1.51 0 0 1 .4-1.9zM113 218.9a2.73 2.73 0 0 1 4.2 0M113.2 218.1a2.83 2.83 0 0 1 4.1 .4 1.92 1.92 0 0 1-2.7 1.4 1.23 1.23 0 0 1-1.3-.4 1.23 1.23 0 0 1-.1-1.4zM113.5 201.4a2.96 2.96 0 0 1 4 .3 1.38 1.38 0 0 1-1.6 1.6l-1.6-.1a1.06 1.06 0 0 1-1-.6 1.06 1.06 0 0 1 .2-1.2zM114.3 203.2l.8-.2 1.4 .2M119.8 203.6l3.8 2.2"/>
<path d="M121.3 202.5l.5 .8M121.8 203.3l.2 .5a.91 .91 0 0 0 .4 .9 .91 .91 0 0 0 1 0l.9 .1M121.8 203.3l.9 .9 1.6 .5M121.8 203.3a2.22 2.22 0 0 1 2.5-2.5 3.7 3.7 0 0 1 4.4 1.9 3.1 3.1 0 0 1-3.8 2.1l-.6-.1M122.3 204.7v.3M123.6 205.8l1 1.1M123.6 205.8l.9 1.7 .2 1.1-.4 1.3-.7 1.1M123.6 203.5l.4-.5 .9-.2 1.1 .2 .6 .5M123.8 203.7l1.5-.4 1.1 .4M124.3 204.8l1.9 .5v2.1h-1.4M124.4 203.4h1.4M124.4 202.9h1.4"/>
<path d="M124.4 210.4l.2 .3M124.4 210.8l-.8 .2-4.4 2.5M124.5 203.9h1.2M124.6 206.9l.6 2.9-.6 2-6.2 3.6M124.6 210.8l-.2 .1M124.6 206.9h.1M124.7 203.9h.8M124.8 203.9l.6 .1M125.2 201.7l1.3 .6 .3 .4-.1 .6M125.2 201.7l1 .2 .9 .7M125.2 201.6l-1 .2a1.04 1.04 0 0 0-1 1.2 1.04 1.04 0 0 0 1.2 .9l1.6-.1a.99 .99 0 0 0 1.1-.6 .99 .99 0 0 0-.5-1.2M125.2 201.6l1.4 .4"/>
<path d="M125.8 202.3l-1.7 .1M126.2 205.3l1.3-1 1.6-.6v2.1l-1.3 1-1.6 .6M126.4 202.7l-.5-.4-1.1-.1-.9 .3-.4 .5 .3 .7 1.3-.4 1.3 .4M126.4 202.7l.3 .5M126.5 202.7l.2 .6M126.6 202l.5 .5v.4l-.5 .8M126.7 203.3l-.2 .4M129.1 203.7l-.8-1.9a4 4 0 0 0-2.8-1l-2.1 .2-2 1.4-.1 2.1M111.2 227l.5 .9M111.7 227.9l.2 .4a.92 .92 0 0 0 .4 .9 .92 .92 0 0 0 1 0l.9 .1M111.8 227.9l.9 .9 1.5 .5M111.8 227.9a2.22 2.22 0 0 1 2.4-2.5 3.7 3.7 0 0 1 4.4 1.8 3.1 3.1 0 0 1-3.8 2.2l-.6-.1"/>
<path d="M112.2 229.3v2.1M113.4 226.8a2.66 2.66 0 0 1 3.7 .3 1.36 1.36 0 0 1-1.7 1.4l-1-.1a1.04 1.04 0 0 1-1.1-.5 1.04 1.04 0 0 1 .1-1.1zM113.6 228l.3-.4 1-.3 1 .2 .7 .5-.6-.5-1.2-.2-.9 .2-.3 .6M113.7 228.2l1.5-.4 1.2 .5M114.3 228h1.4M114.3 227.4h1.4M114.4 228.5h1.2M114.6 228.5h.8M114.7 228.5h.6M115.8 226.9h-1.8M116.2 229.9l1.6-1.2 1.2-.5v2.1l-1.6 1.2-1.2 .5M116.4 227.2l-.6-.3-1.1-.2-.9 .3-.4 .5 .4 .7 1.2-.3 1.3 .4"/>
<path d="M116.4 227.2l.3 .6M116.4 227.2l.3 .7M116.5 226.6l.6 .6-.1 .5-.5 .5 .1-.3M117 227.1l-.8-.7-1.1-.2 1.4 .7 .1 1M119 228.2l-.7-1.8a4.2 4.2 0 0 0-2.9-1.1l-2.1 .3-2.1 1.4v2.1l.8 1.9a4.2 4.2 0 0 0 2.8 1h1.4v-2.1l-2-.6"/>
</g>
<g fill="#000" stroke="#000" stroke-width=".3">
<circle cx="80.8" cy="70.6" r=".24"/>
<circle cx="82" cy="68.9" r=".24"/>
<circle cx="83.6" cy="68.9" r=".24"/>
<circle cx="124.3" cy="64.1" r=".24"/>
<circle cx="113" cy="88.8" r=".24"/>
<circle cx="115.8" cy="87.1" r=".24"/>
<circle cx="78.9" cy="159.9" r=".24"/>
<circle cx="117" cy="159.2" r=".24"/>
<circle cx="117.3" cy="159.3" r=".24"/>
<circle cx="120.3" cy="155.3" r=".24"/>
<circle cx="120.6" cy="154.7" r=".24"/>
<circle cx="75.3" cy="164.4" r=".24"/>
<circle cx="75.6" cy="164.6" r=".24"/>
<circle cx="78.6" cy="160.5" r=".24"/>
<circle cx="111.4" cy="179" r=".24"/>
<circle cx="73.3" cy="191.9" r=".24"/>
<circle cx="86.7" cy="194.5" r=".24"/>
<circle cx="91.9" cy="192.9" r=".24"/>
<circle cx="107.8" cy="183.5" r=".24"/>
<circle cx="108.1" cy="183.6" r=".24"/>
<circle cx="128.4" cy="189.3" r=".24"/>
<circle cx="133.6" cy="187.6" r=".24"/>
<circle cx="105.7" cy="211" r=".24"/>
<circle cx="119.2" cy="213.5" r=".24"/>
<circle cx="124.4" cy="211.9" r=".24"/>
</g>
<!-- layer: Border -->
<g fill="none" stroke="#000" stroke-width=".3">
<path d="M20 10.1h390v276.9h-390zM65 5.1v5M115 5.1v5M165 5.1v5M215 5.1v10M265 5.1v5M315 5.1v5M365 5.1v5M15 52.9h5M410 52.9h5M15 100.7h5M410 100.7h5"/>
<path d="M15 148.6h10M405 148.6h10M15 196.4h5M410 196.4h5M15 244.2h5M410 244.2h5M65 287v5M115 287v5M165 287v5M215 282.1v9.9M265 287v5M315 287v5"/>
<path d="M365 287v5"/>
</g>
<!-- layer: TitleBlock -->
<path d="M230 240.1h180v46.9h-180zM230 250h180M254 240.1v9.9M288 240.1v46.9M349 240.1v46.9M288 260.1h122M349 277.1h61M359 277.1v9.9M395 277.1v9.9" fill="none" stroke="#000" stroke-width=".36"/>
<!-- layer: BOM -->
<g fill="none" stroke="#000" stroke-width=".3">
<path d="M195.5 14.7h180v130.7h-180zM195.5 22.1h180M195.5 29.6h180M195.5 37.1h180M210.5 22.1v123.3M225.5 22.1v123.3M270.5 22.1v123.3M345.5 22.1v123.3M26.1 59.7l51.2 10.2M195.5 44.5h180M195.5 57h180M195.5 70.4h180"/>
<path d="M23.6 93.1l33.2 46.4M169.7 96.1l-9.8 29.9M195.5 83.7h180M195.5 91.2h180M195.5 98.6h180M195.5 111.1h180M195.5 124.6h180M195.5 137.9h180M26 178l42.3 11.7M75.5 200.2l-49.3 5M75.7 210.3l-50 22.4"/>
<circle cx="20" cy="58.5" r="6.3"/>
<circle cx="20" cy="88" r="6.3"/>
<circle cx="171.7" cy="90.2" r="6.3"/>
<circle cx="20" cy="176.3" r="6.3"/>
<circle cx="20" cy="205.8" r="6.3"/>
<circle cx="20" cy="235.2" r="6.3"/>
</g>
<path d="M77.5 69.3l3.3 1.3-3.6-.1zM56.3 139.8l1-.7 1.5 3.2zM159.3 125.8l1.2 .4-1.7 3.1zM68.4 189.2l3.2 1.5-3.5-.4zM75.4 199.6l3.6 .3-3.5 .9zM75.5 209.8l3.4-.9-2.9 1.9z" fill="#000" stroke="#000" stroke-width=".3"/>
<!-- layer: 0 -->
<g fill="none" stroke="#000" stroke-width=".3">
<path d="M169.2 132.6l11.4 2.8"/>
<circle cx="186.7" cy="136.8" r="6.3"/>
</g>
<path d="M165.8 131.8l3.6 .3-.3 1.1z" fill="#000" stroke="#000" stroke-width=".3"/>
<g font-size="7">
<text x="15.9" y="61">13</text>
<text x="18.1" y="90.5">9</text>
<text x="167.6" y="92.6">16</text>
<text x="183" y="139.3">11</text>
<text x="15.9" y="178.9">12</text>
<text x="15.9" y="208.3">14</text>
<text x="15.9" y="237.7">15</text>
<text x="289" y="270.6">Assembly - V2</text>
</g>
<g font-size="4.9">
<text x="275.2" y="20.1">Parts List</text>
<text x="198.2" y="27.6">Item</text>
<text x="214.1" y="27.1">Qty</text>
<text x="234" y="27.6">Part Number</text>
<text x="295.8" y="27.1">Description</text>
<text x="351.8" y="27.6">Material</text>
<text x="201.7" y="34.5">9</text>
<text x="216.7" y="34.5">9</text>
<text x="226.7" y="34.6">M6 washer</text>
<text x="346.8" y="34.7">Steel</text>
<text x="200.2" y="42">10</text>
<text x="216.7" y="42">3</text>
<text x="226.7" y="42.1">M6 nut</text>
<text x="346.8" y="42.1">Steel</text>
<text x="200.5" y="49.5">11</text>
<text x="216.9" y="49.5">1</text>
<text x="226.6" y="49.5">Focus Plate -</text>
<text x="346.6" y="49.5">PET Plastic</text>
<text x="226.6" y="55.4">HOLDER</text>
<text x="200.2" y="61.9">12</text>
<text x="216.7" y="61.9">3</text>
<text x="226.6" y="62">Focus-tensioner-As</text>
<text x="346.6" y="62">PET Plastic</text>
<text x="226.9" y="67.8">sembly</text>
<text x="200.2" y="75.3">13</text>
<text x="216.7" y="75.3">3</text>
<text x="226.7" y="75.4">M4x25mm bolt -</text>
<text x="346.8" y="75.4">Steel</text>
<text x="226.7" y="81.2">Phillips Head</text>
<text x="200.2" y="88.6">14</text>
<text x="216.7" y="88.6">3</text>
<text x="226.7" y="88.7">M4 washer</text>
<text x="346.6" y="88.7">PET Plastic</text>
<text x="200.2" y="96.1">15</text>
<text x="216.7" y="96.1">3</text>
<text x="226.7" y="96.1">M4 nut</text>
<text x="346.8" y="96.2">Steel</text>
<text x="200.2" y="103.5">16</text>
<text x="216.7" y="103.5">3</text>
<text x="226.8" y="103.7">Stage Articulation -</text>
<text x="346.6" y="103.6">PET Plastic</text>
<text x="226.6" y="109.6">HOLDER</text>
<text x="200.2" y="116">17</text>
<text x="216.7" y="116">3</text>
<text x="226.8" y="116.2">Spring-20mm</text>
<text x="346.8" y="116.2">Steel</text>
<text x="226.7" y="122">length</text>
<text x="200.2" y="129.5">18</text>
<text x="216.7" y="129.5">3</text>
<text x="226.7" y="129.6">M6x75mm bolt -</text>
<text x="346.8" y="129.6">Steel</text>
<text x="226.8" y="135.4">capped head</text>
<text x="200.2" y="142.8">19</text>
<text x="216.7" y="142.8">2</text>
<text x="226.6" y="142.9">Focus - pulley</text>
<text x="346.6" y="142.9">PET Plastic</text>
<text x="289" y="248.5">Margaret Johnson5/6/2022</text>
<text x="399.1" y="285.7">1/1</text>
</g>
<g font-size="3.5">
<text x="39" y="8.8">1</text>
<text x="89" y="8.8">2</text>
<text x="139" y="8.8">3</text>
<text x="189" y="8.8">4</text>
<text x="239" y="8.8">5</text>
<text x="289" y="8.8">6</text>
<text x="339" y="8.8">7</text>
<text x="389" y="8.8">8</text>
<text x="16.3" y="30.2">A</text>
<text x="411.3" y="30.2">A</text>
<text x="16.3" y="78">B</text>
<text x="411.3" y="78">B</text>
<text x="16.2" y="125.9">C</text>
<text x="411.2" y="125.9">C</text>
<text x="16.2" y="173.7">D</text>
<text x="411.2" y="173.7">D</text>
<text x="16.3" y="221.6">E</text>
<text x="411.3" y="221.6">E</text>
<text x="16.4" y="269.4">F</text>
<text x="411.4" y="269.4">F</text>
<text x="39" y="290.8">1</text>
<text x="89" y="290.8">2</text>
<text x="139" y="290.8">3</text>
<text x="189" y="290.8">4</text>
<text x="239" y="290.8">5</text>
<text x="289" y="290.8">6</text>
<text x="339" y="290.8">7</text>
<text x="389" y="290.8">8</text>
</g>
<g font-size="2.5">
<text x="231" y="242.9">Dept.</text>
<text x="255" y="242.9">Technical reference</text>
<text x="289" y="242.9">Created by</text>
<text x="350" y="242.9">Approved by</text>
<text x="289" y="252.8">Document type</text>
<text x="350" y="252.8">Document status</text>
<text x="289" y="262.9">Title</text>
<text x="350" y="262.9">DWG No.</text>
<text x="350" y="279.9">Rev.</text>
<text x="360" y="279.9">Date of issue</text>
<text x="396" y="279.9">Sheet</text>
</g>
</svg>
